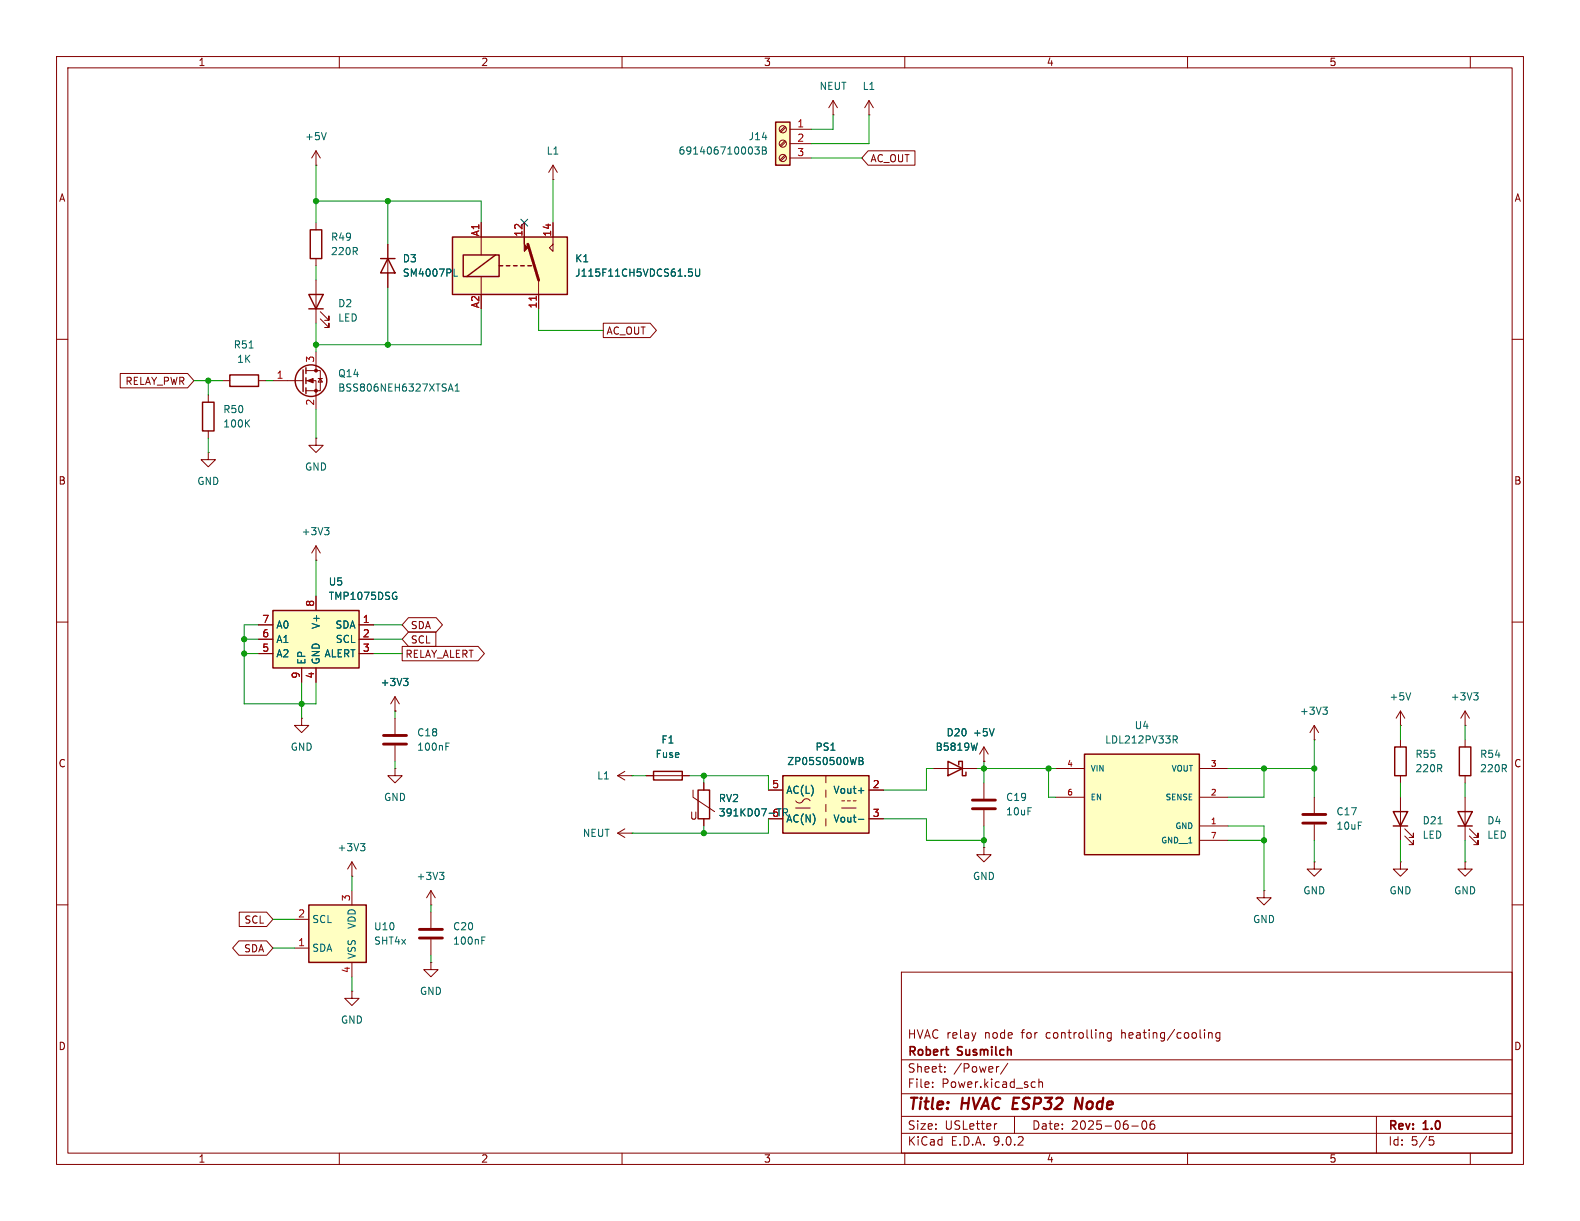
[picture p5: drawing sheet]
<svg xmlns="http://www.w3.org/2000/svg" width="279mm" height="216mm" viewBox="0 0 279 216" stroke-linecap="round" stroke-linejoin="round" font-family="sans-serif">
<g fill="none" stroke="#840000" stroke-width=".18">
<path d="M10 10h259.4v195.9h-259.4zM12 12h255.4v191.9h-255.4zM60 10v2M110 10v2M160 10v2M210 10v2M260 10v2M68.6 43.2v7.6M10 60h2M267.4 60h2M10 110h2M267.4 110h2"/>
<path d="M10 160h2M159.4 171.9h108v32h-108zM267.4 160h2M159.4 197.4h108M159.4 193.4h108M159.4 187.4h108M164.9 192.1v.2M164.9 191.4v.1M167.1 189.4v.2M167.1 188.7v.1M176.3 198.7l-.3 .1M176.6 188.6l-.2 .1"/>
<path d="M178.2 188l-1.3 1.9M179.4 197.4v3M182.6 191.3l.5 .1M183.1 192.2l-.5 .1M183.7 191.4l.2-.1 .4 .1 .1 .9M183.7 190.8v1.5M196.5 182.6v1.2l-.3 .3-.3-.1M196.5 182.7l-.4-.1-.3 .3v.4l.1 .2h.6M200.1 199.1h1.2M202.1 198.3l.2-.1a.81 .81 0 0 1 .6 .6 .81 .81 0 0 1-.3 .8l-.2 .1a.81 .81 0 0 1-.3-1.4zM204.1 198.2a.59 .59 0 0 0-.7 .6v.6l.1 .2 .4 .1 .2-.2 .1-.5-.1-.2h-.5l-.2 .2M213.7 182.7l.2-.1 .4 .1 .1 .9"/>
<path d="M213.7 182.6v1M215.7 182.6v1.2l-.3 .3-.3-.1M215.7 182.7l-.4-.1-.3 .3v.4l.1 .2h.6M243.4 197.4v6.5M60 203.9v2M110 203.9v2M159.4 200.4h108M160 203.9v2M210 203.9v2M252.8 201h.7M252.9 201.6h.4l.3 .2-.2 .6-.5 .1M260 203.9v2"/>
</g>
<path d="M190.1 196.1l.2-2 .9 2" fill="none" stroke="#840000" stroke-width=".4"/>
<path d="M67.3 45.7h2.5M68.6 45.7l1.2 2.6h-2.5z" fill="none" stroke="#840000" stroke-width=".25"/>
<path d="M80.3 48.8h.6" fill="none" stroke="#006464" stroke-width=".18"/>
<path d="M48.3 108h15.2v10.1h-15.2z" fill="#ffffc2"/>
<g fill="none" stroke="#840000" stroke-width=".25">
<path d="M54.6 52.1h2.5l-1.2 2.5zM54.6 54.6h2.5M54.9 40.6h2v5.1h-2zM35.8 71.1h2v5.1h-2zM40.6 66.3h5.1v2h-5.1zM53.6 65.4v3.8M54.1 65v1M54.1 66.8v1M54.1 68.6v1M48.3 108h15.2v10.1h-15.2zM115.6 136.4h5v1.5h-5zM123.4 139.7h2.1v5.1h-2.1z"/>
<path d="M246.4 143.5h2.5l-1.3 2.6zM246.4 146.1h2.5M257.8 143.5h2.5l-1.2 2.6zM257.8 146.1h2.5"/>
<circle cx="55" cy="67.3" r="2.79"/>
</g>
<g fill="none" stroke="#840000" stroke-width=".18">
<path d="M147.3 17.8l.8 1.3M147.3 17.8l-.7 1.3M147.3 17.8v2.5M55.9 29.2h.1M55.9 26.7v2.5M55.9 39.4v1.2M55.9 26.7l-.8 1.2M55.9 26.7l.7 1.2M147.3 20.3h.1M55.9 45.7v1.3M55.9 49.5v7.7M56.6 56.4l1.6 1.5v-.7v.7h-.8"/>
<path d="M56.6 55.1l1.6 1.5v-.7v.7h-.8M36.8 69.9v1.2M36.8 76.2v1.3M39.4 67.3h1.2M45.7 67.3h1.3M48.3 67.3h5.3M54.1 65.5h2.5v3.6h-2.5M54.1 67.3h1.8v5.1M55.9 77.5v1.2h1.2l-1.2 1.3-1.3-1.3h1.3M55.9 77.5h.1M55.9 62.2v3.3M56.3 66.9h.7"/>
<path d="M56.6 66.9l.4 .7h-.7zM36.8 80v1.3h1.3l-1.3 1.3-1.2-1.3h1.2M36.8 80h.1M55.9 99.1h.1M55.9 96.5v2.6M55.9 96.5l-.8 1.3M55.9 96.5l.7 1.3M45.7 110.5h2.6M45.7 113h2.6M45.7 115.6h2.6M53.3 118.1v2.6M55.9 105.4v2.6"/>
<path d="M55.9 118.1v2.6M63.5 110.5h2.5M63.5 113h2.5M63.5 115.6h2.5M53.3 127v1.3h1.3l-1.3 1.2-1.2-1.2h1.2M53.3 127h.1M69.8 125.7h.1M69.8 135.9v1.3h1.3l-1.3 1.2-1.2-1.2h1.2M69.8 135.9h.1M69.8 123.2l-.7 1.3M69.8 123.2l.8 1.3M69.8 123.2v2.5"/>
<path d="M69.8 127v2.8M69.8 131.8v2.8M114.3 137.2h7.6M122.6 139.7v1.3l3.8 2.5M124.5 138.4v1.3M232.4 130.8h.1M232.4 128.3l-.8 1.2M232.4 128.3l.8 1.2M232.4 128.3v2.5M76.2 157.5v2.5M76.2 157.5l-.8 1.3M76.2 157.5l.8 1.3"/>
<path d="M109.2 147.3l1.3 .8M109.2 147.3h2.6M110.5 146.6l-1.3 .7M111.8 147.3h.1M124.5 144.8v1.3M223.5 157.5v1.3h1.3l-1.3 1.2-1.3-1.2h1.3M223.5 157.5h.1M232.4 152.4v1.3h1.3l-1.3 1.2-1.3-1.2h1.3M232.4 152.4h.1M232.4 141v2.8M232.4 145.8v2.8M247.6 152.4v1.3h1.3l-1.3 1.2-1.2-1.2h1.2"/>
<path d="M247.6 152.4h.1M247.6 141v7.6M248.4 147.8l1.5 1.6v-.8v.8h-.7M248.4 146.6l1.5 1.5v-.8v.8h-.7M259.1 141v7.6M259.8 147.8l1.6 1.6v-.8v.8h-.8M259.8 146.6l1.6 1.5v-.8v.8h-.8M76.2 170.2v1.3h1.3l-1.3 1.2-1.3-1.2h1.3M76.2 170.2h.1M76.2 160h.1M76.2 161.3v2.8M76.2 166.1v2.8"/>
</g>
<g fill="none" stroke="#006464" stroke-width=".18">
<path d="M57.7 23.4l-.4 1.3M43.6 74.8l.5 .7M44.1 61.5h.7M44.1 74.2l-.7 .8M79.4 68.8h.6M79.7 67.9l.4 1.3M80.5 69.2h.7M80.5 68.3l.3-.4v1.3M57.4 93.3h.8l-.4 .5M57.9 93.8l.3 .2v.3l-.3 .3M69.9 105.4h.3v.5l-.3 .1M70 104.7l.1 .1"/>
<path d="M71.4 120h.7l-.4 .4M71.9 120.4l.2 .3v.3l-.2 .2M78.9 132h.4M78.9 131.4h.6M233.9 125h.8l-.4 .5M234.5 125.5l.2 .3v.3l-.2 .2M77.7 154.2h.8l-.4 .5M78.3 154.7l.2 .3v.3l-.2 .2M137.4 143h.7M138.5 143.7l.6-.1 .2-.2-.1-.3-.7-.1v1.3M138.8 143.7l.5 .6M254.3 145.7h.7"/>
<path d="M85.2 166.3h.4M85.2 165.7h.6"/>
</g>
<path d="M67.8 130h4.1M67.8 131.6h4.1M230.4 144h4M230.4 145.5h4M74.2 164.3h4M74.2 165.9h4" fill="none" stroke="#840000" stroke-width=".51"/>
<g fill="#840000" stroke="#840000" stroke-width=".18">
<path d="M54.4 67.3l1-.4v.8z"/>
<circle cx="55.9" cy="65.5" r=".25"/>
<circle cx="55.9" cy="69.1" r=".25"/>
</g>
<path d="M191.8 133.4h20.3v17.7h-20.3z" fill="#ffffc2"/>
<path d="M191.8 133.4h20.3v17.7h-20.3z" fill="none" stroke="#840000" stroke-width=".25"/>
<path d="M186.7 135.9h5.1M212.1 135.9h5.1M186.7 141h5.1M212.1 141h5.1M212.1 146.1h5.1M212.1 148.6h5.1" fill="none" stroke="#840000" stroke-width=".18"/>
<path d="M207.5 130.1h.4l.3 .3-.1 .3-.6 .1M207.8 130.8l.4 .6" fill="none" stroke="#006464" stroke-width=".18"/>
<path d="M54.6 160h10.2v10.2h-10.2z" fill="#ffffc2"/>
<path d="M54.6 160h10.2v10.2h-10.2z" fill="none" stroke="#840000" stroke-width=".25"/>
<g fill="none" stroke="#840000" stroke-width=".18">
<path d="M109.2 137.2l1.3 .7M109.2 137.2h2.6M110.5 136.4l-1.3 .8M111.8 137.2h.1M62.2 154.9h.1M62.2 152.4v2.5M62.2 157.5v2.5M62.2 152.4l-.7 1.3M62.2 152.4l.8 1.3M52.1 162.6h2.5M52.1 167.6h2.5M62.2 175.3v1.2h1.3l-1.3 1.3-1.2-1.3h1.2"/>
<path d="M62.2 175.3h.1M62.2 170.2v2.5"/>
</g>
<path d="M63.7 149.2h.8l-.4 .5M64.3 149.7l.2 .2v.3l-.2 .2" fill="none" stroke="#006464" stroke-width=".18"/>
<path d="M138.4 137.2h15.3v10.1h-15.3z" fill="#ffffc2"/>
<path d="M138.4 137.2h15.3v10.1h-15.3z" fill="none" stroke="#840000" stroke-width=".25"/>
<g fill="none" stroke="#840000" stroke-width=".18">
<path d="M153.7 17.8l.7 1.3M153.7 17.8l-.8 1.3M153.7 17.8v2.5M153.7 20.3h.1M135.9 139.7h2.5M146 137.2v1.2M146 139.7v1.3M153.7 139.7h2.5M135.9 144.8h2.5M140.7 141.6a.8 .8 0 0 0 .8 .4 .8 .8 0 0 0 .7-.6 .73 .73 0 0 1 1.1 .2M140.7 142.9h2.6M146 142.2v1.3"/>
<path d="M146 144.8v1.3M148.8 142.9h2.6M148.8 141.6h.6M149.9 141.6h.5M150.9 141.6h.5M153.7 144.8h2.5"/>
</g>
<path d="M151.8 139.8h1M151.9 133.9h.4l.3 .3-.3 .3 .3 .2v.3l-.2 .2h-.5zM151.9 134.5h.4M151.8 144.9h1" fill="none" stroke="#006464" stroke-width=".18"/>
<path d="M80 41.9h20.3v10.2h-20.3z" fill="#ffffc2"/>
<path d="M85.1 39.4v5.7M92.7 39.4v2.5M97.8 39.4v5.1l-.6-.7 .6-.6M97.8 31.8h.1M97.8 29.2v2.6M97.8 29.2l-.8 1.3M97.8 29.2l.8 1.3M85.1 48.9v3.2M95.2 49.5v5.1" fill="none" stroke="#840000" stroke-width=".18"/>
<path d="M80 41.9h20.3v10.2h-20.3zM81.9 45.1h6.4v3.8h-6.4zM87.6 45.1l-5.1 3.8M88.3 47h.6M89.5 47h.7M90.8 47h.6M92.1 47h.6M93.3 47h.7" fill="none" stroke="#840000" stroke-width=".25"/>
<path d="M92.7 41.9v1.3l.6 .6-.6 .7z" fill="#840000" stroke="#840000" stroke-width=".18"/>
<path d="M93.3 43.2l1.9 6.3" fill="none" stroke="#840000" stroke-width=".51"/>
<path d="M94.8 52.4v.7" fill="none" stroke="#a90000" stroke-width=".18"/>
<path d="M121.8 47.6h.6M121.9 48.1h.3l.3 .2-.1 .4-.5 .1M123 47.6v1l.2 .2h.4l.1-.2v-1" fill="none" stroke="#006464" stroke-width=".18"/>
<path d="M137.2 21.6h2.5v7.6h-2.5z" fill="#ffffc2"/>
<path d="M137.2 21.6h2.5v7.6h-2.5zM167.6 134.6l2.6 1.3-2.6 1.3zM169.5 135.3v-.7h.7v2.6h.6v-.7M246.6 132.1h2.1v5.1h-2.1zM258.1 132.1h2v5.1h-2z" fill="none" stroke="#840000" stroke-width=".25"/>
<g fill="none" stroke="#840000" stroke-width=".18">
<path d="M85.1 39.4v2.5M92.7 39.4v2.5M97.8 39.4v2.5M138.8 22.4l-.9 .8M138.8 24.9l-.9 .8M138.8 27.4l-.9 .9M139 22.5l-.9 .9M139 25.1l-.9 .8M139 27.6l-.9 .8M139.7 22.9h3.8M139.7 25.4h3.8M139.7 27.9h3.8"/>
<path d="M153.5 26.7h8.3v2.5h-8.3l-1.1-1.3zM68.6 43.2v2.5M68.6 48.3v2.5M95.2 52.1v2.5M106.7 57.1h8.3l1.1 1.3-1.1 1.3h-8.3zM21.3 66h11.9l1.1 1.3-1.1 1.3h-11.9zM45.7 110.5h2.6M45.7 113h2.6M45.7 115.6h2.6M53.3 118.1v2.6M55.9 105.4v2.6M55.9 118.1v2.6"/>
<path d="M63.5 110.5h2.5M63.5 113h2.5M63.5 115.6h2.5M71.1 114.3h13.4l1.2 1.3-1.2 1.2h-13.4zM72.2 109.2h4.9l1.1 1.3-1.1 1.3h-4.9l-1.1-1.3zM72.2 111.8h4.9v2.5h-4.9l-1.1-1.3zM69.8 125.7h.1M114.3 137.2h1.3M120.6 137.2h1.3M124.5 138.4v1.3M135.9 139.7h2.5M153.7 139.7h2.5"/>
<path d="M165.1 135.9h7.6M174 134.6h.1M174 132.1v2.5M174 138.4v2.8M174 132.1l-.8 1.3M174 132.1l.8 1.3M247.6 128.3h.1M247.6 125.7v2.6M247.6 130.8v1.3M247.6 137.2v1.2M247.6 125.7l-.7 1.3M247.6 125.7l.8 1.3"/>
<path d="M259.1 128.3h.1M259.1 125.7v2.6M259.1 130.8v1.3M259.1 137.2v1.2M259.1 125.7l-.8 1.3M259.1 125.7l.7 1.3M124.5 144.8v1.3M135.9 144.8h2.5M153.7 144.8h2.5M174 149.9v1.2h1.3l-1.3 1.3-1.3-1.3h1.3M174 149.9h.1M174 143.3v2.8"/>
<path d="M259.1 152.4v1.3h1.2l-1.2 1.2-1.3-1.2h1.3M259.1 152.4h.1M42.2 166.4h4.9l1.2 1.2-1.2 1.3h-4.9l-1.1-1.3zM42.3 161.3h4.8l1.2 1.3-1.2 1.2h-4.8z"/>
<circle cx="138.4" cy="25.4" r=".63"/>
<circle cx="138.4" cy="27.9" r=".63"/>
<circle cx="138.4" cy="22.9" r=".63"/>
</g>
<g fill="none" stroke="#006464" stroke-width=".18">
<path d="M133.5 26h.8l-.5 .5 .4 .1v.5l-.2 .1-.5-.1M134.8 26h.4l.3 .2-.3 .4 .3 .1v.3l-.2 .2h-.5zM134.8 26.6h.4M80.3 48.8h.6M121.8 47.6h.6M121.9 48.1h.3l.3 .2-.1 .4-.5 .1M123 47.6v1l.2 .2h.4l.1-.2v-1M69.9 105.4h.3v.5l-.3 .1M70 104.7l.1 .1M71.4 120h.7l-.4 .4M71.9 120.4l.2 .3v.3l-.2 .2M151.8 139.8h1"/>
<path d="M151.9 133.9h.4l.3 .3-.3 .3 .3 .2v.3l-.2 .2h-.5zM151.9 134.5h.4M172.8 131.4l-.3 1.3M175.8 128.8l-.4 1.3M249.5 122.5l-.5 1.3M260.6 122.5h.8l-.4 .5M261.1 123l.3 .2v.3l-.3 .3M137.4 143h.7M138.5 143.7l.6-.1 .2-.2-.1-.3-.7-.1v1.3M138.8 143.7l.5 .6M151.8 144.9h1"/>
</g>
<path d="M172 141.5h4M172 143h4" fill="none" stroke="#840000" stroke-width=".51"/>
<g fill="none" stroke="#009600" stroke-width=".18">
<path d="M55.9 29.2v10.2M55.9 35.6h29.2v3.8M68.6 35.6v7.6M97.8 31.8v7.6M143.5 27.9h8.9M147.3 20.3v2.6h-3.8M153.7 20.3v5.1h-10.2M55.9 47v2.5M55.9 57.2v5M68.6 50.8v10.2M85.1 54.6v6.4h-29.2M95.2 54.6v3.8h11.5"/>
<path d="M34.3 67.3h5.1M36.8 67.3v2.6M36.8 77.5v2.5M47 67.3h1.3M55.9 72.4v5.1M55.9 99.1v6.3M43.2 113h2.5M43.2 115.6h2.5M45.7 110.5h-2.5v14h12.7v-3.8M66 110.5h5.1M66 113h5.1M66 115.6h5.1"/>
<path d="M53.3 120.7v6.3M69.8 125.7v1.3M69.8 134.6v1.3M111.8 137.2h2.5M121.9 137.2h14v2.5M124.5 137.2v1.2M165.1 135.9h-1.3v3.8h-7.6M172.7 135.9h14M174 134.6v3.8M185.4 135.9v5.1h1.3M217.2 135.9h15.2M223.5 135.9v5.1h-6.3"/>
<path d="M232.4 130.8v10.2M247.6 128.3v2.5M247.6 138.4v2.6M259.1 128.3v2.5M259.1 138.4v2.6M62.2 154.9v2.6M124.5 146.1v1.2M135.9 144.8v2.5h-24.1M156.2 144.8h7.6v3.8h10.2M174 146.1v3.8M217.2 146.1h6.3v11.4M217.2 148.6h6.3"/>
<path d="M232.4 148.6v3.8M247.6 148.6v3.8M259.1 148.6v3.8M48.3 162.6h3.8M48.3 167.6h3.8M62.2 172.7v2.6M76.2 160v1.3M76.2 168.9v1.3"/>
</g>
<path d="M92.1 38.8l1.2 1.2M93.3 38.8l-1.2 1.2" fill="none" stroke="#000084" stroke-width=".18"/>
<path d="M94.8 52.4v.7" fill="none" stroke="#a90000" stroke-width=".18"/>
<g fill="#009600" stroke="#009600" stroke-width=".18">
<circle cx="68.6" cy="35.6" r=".46"/>
<circle cx="55.9" cy="61" r=".46"/>
<circle cx="68.6" cy="61" r=".46"/>
<circle cx="36.8" cy="67.3" r=".46"/>
<circle cx="55.9" cy="35.6" r=".46"/>
<circle cx="185.4" cy="135.9" r=".46"/>
<circle cx="174" cy="148.6" r=".46"/>
<circle cx="174" cy="135.9" r=".46"/>
<circle cx="43.2" cy="113" r=".46"/>
<circle cx="43.2" cy="115.6" r=".46"/>
<circle cx="53.3" cy="124.5" r=".46"/>
<circle cx="124.5" cy="147.3" r=".46"/>
<circle cx="124.5" cy="137.2" r=".46"/>
<circle cx="232.4" cy="135.9" r=".46"/>
<circle cx="223.5" cy="148.6" r=".46"/>
<circle cx="223.5" cy="135.9" r=".46"/>
</g>
<g font-size="2.8" fill="#840000">
<text x="160.4" y="196.8">Title:</text>
<text x="170.1" y="196.8">HVAC ESP32</text>
<text x="191.8" y="196.8">Node</text>
</g>
<g font-size="2.1" fill="#840000">
<text x="160.4" y="183.9">HVAC relay</text>
<text x="174.1" y="183.9">node</text>
<text x="180.8" y="183.9">for</text>
<text x="185.2" y="183.9">controlling</text>
<text x="198.7" y="183.9">heating/cooling</text>
<text x="160.4" y="189.9">Sheet:</text>
<text x="160.4" y="187.1">Robert</text>
<text x="168.6" y="189.9">/Power/</text>
<text x="169.4" y="187.1">Susmilch</text>
<text x="160.4" y="192.6">File:</text>
<text x="166.5" y="192.6">Power.kicad_sch</text>
<text x="160.4" y="202.8">KiCad</text>
<text x="160.4" y="200">Size:</text>
<text x="167.1" y="200">USLetter</text>
<text x="168.1" y="202.8">E.D.A.</text>
<text x="175.7" y="202.8">9.0.2</text>
<text x="182.4" y="200">Date:</text>
<text x="189.4" y="200">2025-06-06</text>
<text x="245.4" y="200.2">Rev:</text>
<text x="245.4" y="202.8">Id:</text>
<text x="249.5" y="202.8">5/5</text>
<text x="251.8" y="200.2">1.0</text>
</g>
<g font-size="1.8" fill="#840000">
<text x="35" y="11.9">1</text>
<text x="85" y="11.9">2</text>
<text x="135" y="11.9">3</text>
<text x="185" y="11.9">4</text>
<text x="235" y="11.9">5</text>
<text x="153.8" y="28.9">AC_OUT</text>
<text x="10.3" y="35.9">A</text>
<text x="267.7" y="35.9">A</text>
<text x="107.2" y="59.4">AC_OUT</text>
<text x="22.1" y="68.3">RELAY_PWR</text>
<text x="10.3" y="85.9">B</text>
<text x="267.7" y="85.9">B</text>
<text x="72.5" y="111.4">SDA</text>
<text x="72.5" y="114">SCL</text>
<text x="71.6" y="116.5">RELAY_ALERT</text>
<text x="10.3" y="135.9">C</text>
<text x="267.7" y="135.9">C</text>
<text x="121.9" y="145.1">U</text>
<text x="43.1" y="163.5">SCL</text>
<text x="43.1" y="168.6">SDA</text>
<text x="10.3" y="185.9">D</text>
<text x="267.7" y="185.9">D</text>
<text x="35" y="205.8">1</text>
<text x="85" y="205.8">2</text>
<text x="135" y="205.8">3</text>
<text x="185" y="205.8">4</text>
<text x="235" y="205.8">5</text>
</g>
<g font-size="1.8" fill="#006464">
<text x="144.8" y="16.1">NEUT</text>
<text x="152.4" y="16.1">L1</text>
<text x="53.8" y="25">+5V</text>
<text x="96.6" y="27.5">L1</text>
<text x="119.9" y="27.5">691406710003B</text>
<text x="132.3" y="25">J14</text>
<text x="58.4" y="45.3">220R</text>
<text x="58.4" y="42.8">R49</text>
<text x="71.1" y="46.6">D3</text>
<text x="101.6" y="46.6">K1</text>
<text x="71.1" y="49.1">SM4007PL</text>
<text x="101.6" y="49.1">J115F11CH5VDCS61.5U</text>
<text x="59.7" y="54.5">D2</text>
<text x="59.7" y="57.1">LED</text>
<text x="41.2" y="61.8">R51</text>
<text x="41.8" y="64.4">1K</text>
<text x="59.7" y="66.9">Q14</text>
<text x="59.7" y="69.4">BSS806NEH6327XTSA1</text>
<text x="39.4" y="75.8">100K</text>
<text x="39.4" y="73.3">R50</text>
<text x="53.8" y="83.4">GND</text>
<text x="34.8" y="86">GND</text>
<text x="53.2" y="94.8">+3V3</text>
<text x="58" y="106.3">TMP1075DSG</text>
<text x="58" y="103.7">U5</text>
<text x="48.8" y="111.4">A0</text>
<text x="48.8" y="113.9">A1</text>
<text x="56.7" y="111.3" transform="rotate(-90 56.7 111.3)">V+</text>
<text x="59.2" y="111.4">SDA</text>
<text x="59.3" y="113.9">SCL</text>
<text x="48.8" y="116.4">A2</text>
<text x="54.2" y="117.6" transform="rotate(-90 54.2 117.6)">EP</text>
<text x="56.7" y="117.6" transform="rotate(-90 56.7 117.6)">GND</text>
<text x="57.3" y="116.4">ALERT</text>
<text x="67.2" y="121.5">+3V3</text>
<text x="245.6" y="124.1">+5V</text>
<text x="256.4" y="124.1">+3V3</text>
<text x="73.7" y="130.4">C18</text>
<text x="116.9" y="131.7">F1</text>
<text x="167.3" y="130.4">D20</text>
<text x="172" y="130.4">+5V</text>
<text x="195.3" y="131.7">LDL212PV33R</text>
<text x="200.6" y="129.1">U4</text>
<text x="229.8" y="126.6">+3V3</text>
<text x="51.3" y="132.9">GND</text>
<text x="73.7" y="132.9">100nF</text>
<text x="115.8" y="134.2">Fuse</text>
<text x="139.1" y="135.5">ZP05S0500WB</text>
<text x="144.1" y="132.9">PS1</text>
<text x="165.3" y="132.9">B5819W</text>
<text x="250.2" y="136.8">220R</text>
<text x="250.2" y="134.2">R55</text>
<text x="261.6" y="136.8">220R</text>
<text x="261.6" y="134.2">R54</text>
<text x="67.8" y="141.8">GND</text>
<text x="105.5" y="138">L1</text>
<text x="127" y="142">RV2</text>
<text x="138.9" y="140.6">AC(L)</text>
<text x="147.3" y="140.6">Vout+</text>
<text x="177.8" y="141.8">C19</text>
<text x="103" y="148.2">NEUT</text>
<text x="127" y="144.6">391KD07-TR</text>
<text x="136.5" y="144.5">6</text>
<text x="138.9" y="145.6">AC(N)</text>
<text x="147.3" y="145.6">Vout-</text>
<text x="177.8" y="144.4">10uF</text>
<text x="236.2" y="144.4">C17</text>
<text x="236.2" y="146.9">10uF</text>
<text x="251.5" y="148.5">LED</text>
<text x="251.5" y="146">D21</text>
<text x="262.9" y="146">D4</text>
<text x="262.9" y="148.5">LED</text>
<text x="59.6" y="150.7">+3V3</text>
<text x="73.6" y="155.8">+3V3</text>
<text x="172" y="155.8">GND</text>
<text x="230.4" y="158.3">GND</text>
<text x="245.6" y="158.3">GND</text>
<text x="257" y="158.3">GND</text>
<text x="55.1" y="163.4">SCL</text>
<text x="63.1" y="164.4" transform="rotate(-90 63.1 164.4)">VDD</text>
<text x="66" y="164.7">U10</text>
<text x="66" y="167.2">SHT4x</text>
<text x="80" y="167.2">100nF</text>
<text x="80" y="164.7">C20</text>
<text x="221.5" y="163.4">GND</text>
<text x="55.1" y="168.5">SDA</text>
<text x="63.1" y="169.7" transform="rotate(-90 63.1 169.7)">VSS</text>
<text x="74.2" y="176.1">GND</text>
<text x="60.2" y="181.2">GND</text>
</g>
<g font-size="1.8" fill="#a90000">
<text x="140.9" y="22.6">1</text>
<text x="140.9" y="25.1">2</text>
<text x="140.9" y="27.7">3</text>
<text x="84.8" y="41.9" transform="rotate(-90 84.8 41.9)">A1</text>
<text x="92.5" y="42" transform="rotate(-90 92.5 42)">12</text>
<text x="97.5" y="42" transform="rotate(-90 97.5 42)">14</text>
<text x="84.8" y="54.6" transform="rotate(-90 84.8 54.6)">A2</text>
<text x="95" y="54.7" transform="rotate(-90 95 54.7)">11</text>
<text x="55.6" y="64.2" transform="rotate(-90 55.6 64.2)">3</text>
<text x="48.8" y="67.1">1</text>
<text x="55.6" y="71.8" transform="rotate(-90 55.6 71.8)">2</text>
<text x="55.6" y="107.4" transform="rotate(-90 55.6 107.4)">8</text>
<text x="46.3" y="110.2">7</text>
<text x="46.3" y="112.8">6</text>
<text x="64.1" y="110.2">1</text>
<text x="64.1" y="112.8">2</text>
<text x="46.3" y="115.3">5</text>
<text x="64.1" y="115.3">3</text>
<text x="53.1" y="120.1" transform="rotate(-90 53.1 120.1)">9</text>
<text x="55.6" y="120.1" transform="rotate(-90 55.6 120.1)">4</text>
<text x="136.5" y="139.4">5</text>
<text x="154.2" y="139.4">2</text>
<text x="154.2" y="144.5">3</text>
<text x="62" y="159.5" transform="rotate(-90 62 159.5)">3</text>
<text x="52.6" y="162.3">2</text>
<text x="52.6" y="167.4">1</text>
<text x="62" y="172.2" transform="rotate(-90 62 172.2)">4</text>
</g>
<g font-size="1.4" fill="#a90000">
<text x="188.6" y="135.6">4</text>
<text x="214" y="135.6">3</text>
<text x="188.6" y="140.7">6</text>
<text x="214" y="140.7">2</text>
<text x="214" y="145.8">1</text>
<text x="214" y="148.3">7</text>
</g>
<g font-size="1.4" fill="#006464">
<text x="192.8" y="136.6">VIN</text>
<text x="207" y="136.6">VOUT</text>
<text x="192.8" y="141.7">EN</text>
<text x="206" y="141.7">SENSE</text>
<text x="205.2" y="149.3">GND__1</text>
<text x="207.7" y="146.8">GND</text>
</g>
</svg>
